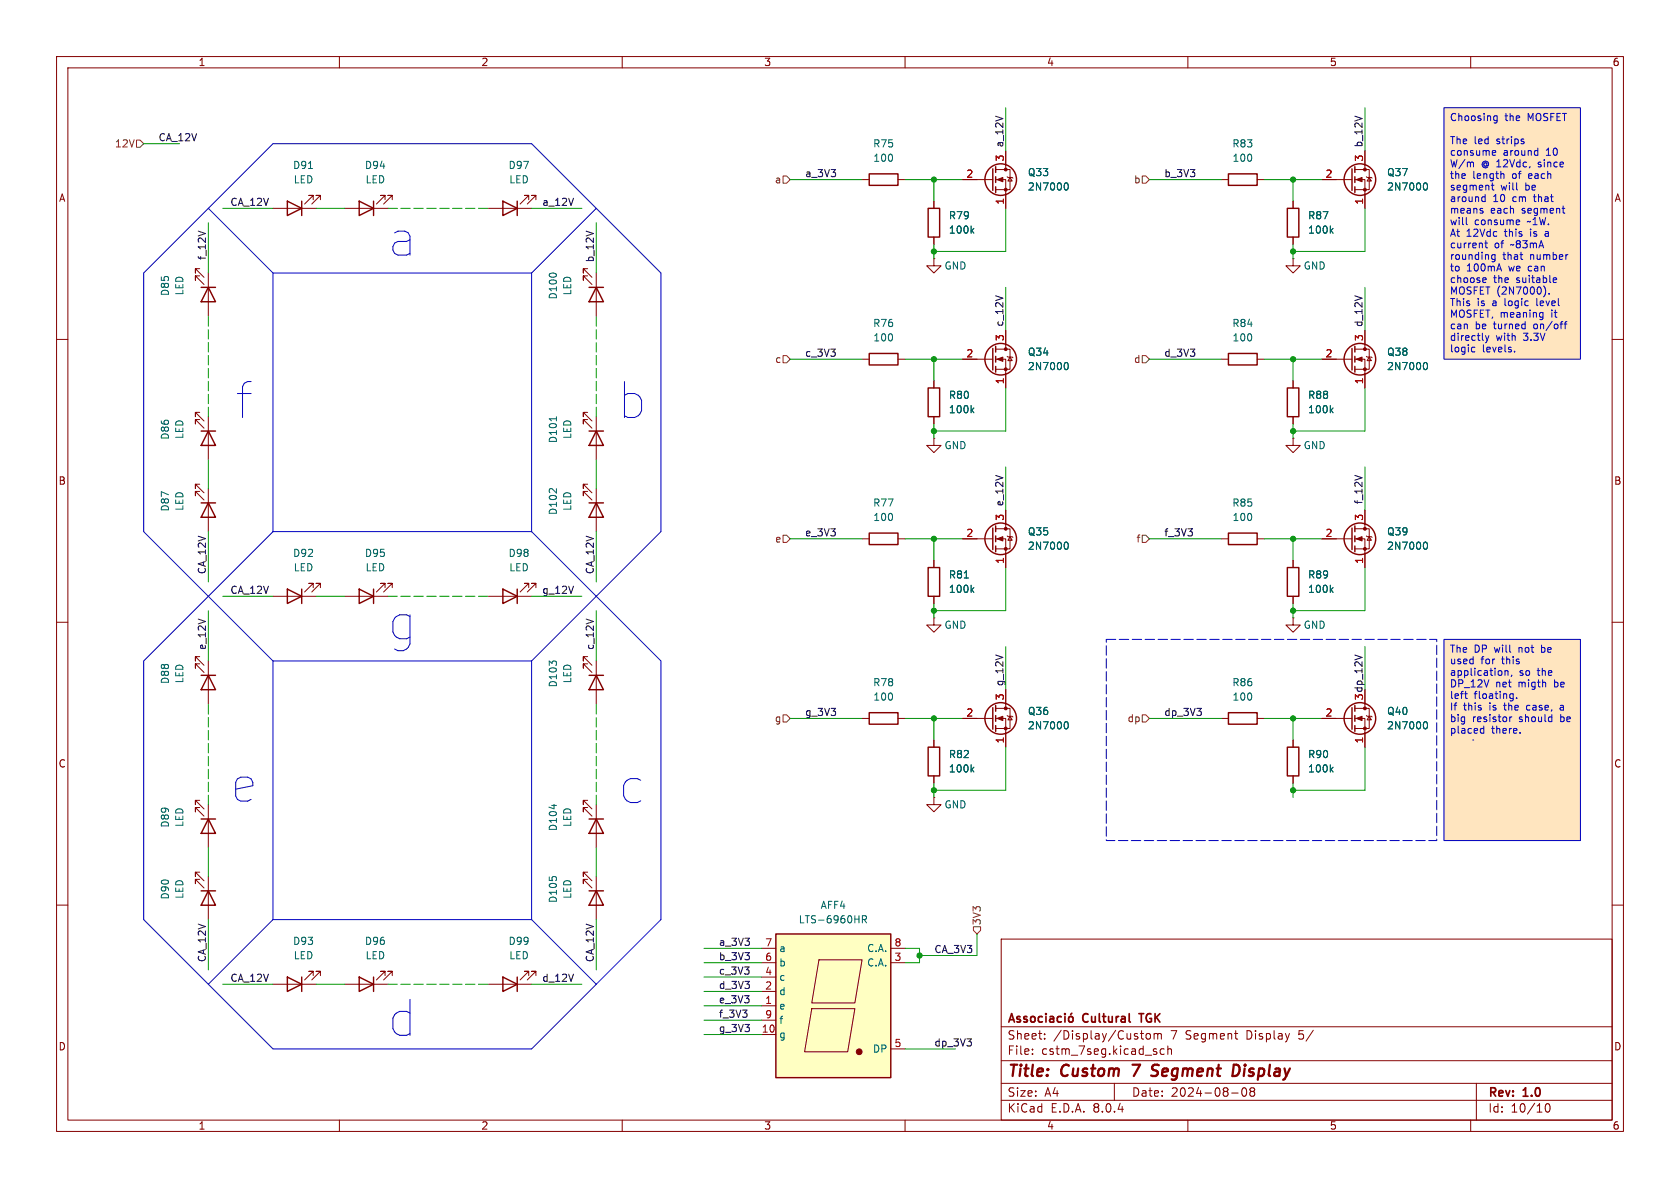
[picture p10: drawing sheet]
<svg xmlns="http://www.w3.org/2000/svg" width="297mm" height="210mm" viewBox="0 0 297 210" stroke-linecap="round" stroke-linejoin="round" font-family="sans-serif">
<g fill="none" stroke="#840000" stroke-width=".18">
<path d="M10 10h277v190h-277zM12 12h273v186h-273zM60 10v2M110 10v2M160 10v2M210 10v2M260 10v2M10 60h2M285 60h2M10 110h2M285 110h2M10 160h2"/>
<path d="M285 160h2M177 166h108v32h-108zM60 198v2M110 198v2M160 198v2M177 194.5h108M177 191.5h108M177 187.5h108M177 181.5h108M182.5 186.3v.1M182.5 185.5v.1M184.7 183.6v.1"/>
<path d="M184.7 182.8v.1M197 191.5v3M201.6 182.7h.6M202 183.7h.2M202.7 182.8l.2-.1 .4 .1 .1 .6-.2 .2-.3 .1-.2-.1zM204 182.8l.5-.1 .2 .2M204 182.7v1M204.7 182.9l.2-.2 .3 .1 .1 .9M204.7 182.9v.8M205.8 185.5l-.4-.1-.3 .3v.4l.1 .2h.6M206.5 185.5l.2-.1 .3 .1 .1 .9M206.5 184.9v1.5"/>
<path d="M210 198v2M217.7 193.2h1.2M218.2 182.7h.6M218.7 183.7h.1M219.7 192.4a.81 .81 0 0 0 .3 1.4l.2-.1 .2-.5-.2-.8M221 192.4v.3l.2 .2M221.2 192.9l-.2 .3v.3l.2 .3 .5-.1 .1-.2-.1-.4-.2-.2M221.2 192.9h.3M221.7 192.4l.1 .3-.3 .2M260 198v2M261 191.5v6.5M273.4 195.2l.1-.1a.81 .81 0 0 1 .6 .6 .81 .81 0 0 1-.3 .8l-.1 .1a.81 .81 0 0 1-.6-.6 .81 .81 0 0 1 .3-.8z"/>
</g>
<path d="M200.2 188.2h1.4M203.8 189.1l.8 .3M204.6 190l-.3 .2h-.5M204.6 188.2h-.5l-.3 .2M218.1 188.2h.5a1.08 1.08 0 0 1 .6 1.1 1.08 1.08 0 0 1-.9 .9h-.4" fill="none" stroke="#840000" stroke-width=".4"/>
<g fill="none" stroke="#840000" stroke-width=".3">
<path d="M180.3 179.8l-.3-.1-.2 .2v.2l.5 .2v.3h-.5M181.6 179.8l-.4-.1-.2 .2 .1 .2 .5 .2v.3h-.6M182.3 179.8l.4-.1 .3 .3v.4l-.3 .3-.4-.1-.1-.2v-.4zM184.3 179.8l-.5-.1-.2 .3v.4l.1 .2h.6M184.9 179.2v.1M184.9 179.7v1M185.6 179.8h.6l.1 .9M187.6 179.8l-.4-.1-.3 .3v.4l.2 .2h.5M188.3 179.2v.1M188.3 179.7v1M189 179.8l.2-.1 .4 .1 .1 .6-.1 .2-.4 .1-.2-.2zM189.5 179.1l-.2 .2"/>
<path d="M201.3 179.2h.9M178.3 180.7l.5-1.5 .5 1.5M178.5 180.3h.7M186.3 180l-.5 .1a.29 .29 0 0 0-.3 .3 .29 .29 0 0 0 .3 .3l.5-.1"/>
</g>
<g fill="#ffe5bf">
<path d="M255.3 113h24.1v35.6h-24.1z"/>
<path d="M255.3 19.1h24.1v44.4h-24.1z"/>
</g>
<g fill="none" stroke="#840000" stroke-width=".25">
<path d="M50.8 35.6l2.5 1.2-2.5 1.3zM53.3 35.6v2.5M63.5 35.6l2.5 1.2-2.5 1.3zM66 35.6v2.5M88.9 35.6l2.5 1.2-2.5 1.3zM91.4 35.6v2.5M153.7 30.7h5v2.1h-5zM175.5 29.8v3.9M176 29.5v1M176 31.2v1.1M176 33v1M217.2 30.7h5v2.1h-5z"/>
<path d="M227.6 36.8h2v5.1h-2zM239 29.8v3.9M239.5 29.5v1M239.5 31.2v1.1M239.5 33v1M35.6 50.8h2.5M36.8 50.8l1.3 2.5h-2.5zM104.1 50.8h2.6M105.4 50.8l1.3 2.5h-2.6zM35.6 76.2h2.5M36.8 76.2l1.3 2.5h-2.5zM104.1 76.2h2.6"/>
<path d="M105.4 76.2l1.3 2.5h-2.6zM153.7 62.5h5v2h-5zM164.1 68.6h2v5.1h-2zM175.5 61.6v3.8M176 61.2v1M176 63v1M176 64.8v1M217.2 62.5h5v2h-5zM227.6 68.6h2v5.1h-2zM239 61.6v3.8M239.5 61.2v1M239.5 63v1"/>
<path d="M239.5 64.8v1M35.6 88.9h2.5M36.8 88.9l1.3 2.5h-2.5zM104.1 88.9h2.6M105.4 88.9l1.3 2.5h-2.6zM153.7 94.2h5v2.1h-5zM175.5 93.3v3.9M176 93v1M176 94.7v1.1M176 96.5v1M217.2 94.2h5v2.1h-5zM239 93.3v3.9"/>
<path d="M239.5 93v1M239.5 94.7v1.1M239.5 96.5v1M35.6 119.4h2.5M36.8 119.4l1.3 2.5h-2.5zM50.8 104.1l2.5 1.3-2.5 1.3zM53.3 104.1v2.6M63.5 104.1l2.5 1.3-2.5 1.3zM66 104.1v2.6M88.9 104.1l2.5 1.3-2.5 1.3zM91.4 104.1v2.6M104.1 119.4h2.6"/>
<path d="M105.4 119.4l1.3 2.5h-2.6zM164.1 100.3h2v5.1h-2zM227.6 100.3h2v5.1h-2zM153.7 126h5v2h-5zM164.1 132.1h2v5.1h-2zM217.2 126h5v2h-5zM227.6 132.1h2v5.1h-2zM239 125.1v3.8M239.5 124.7v1M239.5 126.5v1M239.5 128.3v1M35.6 157.5h2.5"/>
<path d="M35.6 144.8h2.5M36.8 157.5l1.3 2.5h-2.5zM36.8 144.8l1.3 2.5h-2.5zM104.1 157.5h2.6M104.1 144.8h2.6M105.4 144.8l1.3 2.5h-2.6zM105.4 157.5l1.3 2.5h-2.6zM50.8 172.7l2.5 1.3-2.5 1.3zM53.3 172.7v2.6M63.5 172.7l2.5 1.3-2.5 1.3zM66 172.7v2.6M88.9 172.7l2.5 1.3-2.5 1.3z"/>
<path d="M91.4 172.7v2.6"/>
<circle cx="176.9" cy="31.7" r="2.79"/>
<circle cx="240.4" cy="31.7" r="2.79"/>
<circle cx="176.9" cy="63.5" r="2.79"/>
<circle cx="240.4" cy="63.5" r="2.79"/>
<circle cx="176.9" cy="95.2" r="2.79"/>
<circle cx="240.4" cy="95.2" r="2.79"/>
<circle cx="240.4" cy="127" r="2.79"/>
</g>
<g fill="none" stroke="#840000" stroke-width=".18">
<path d="M48.3 36.8h7.6M55.4 35.3v-.8h-.8h.8l-1.6 1.6M56.6 35.3v-.8h-.7h.7l-1.5 1.6M61 36.8h7.6M68.1 35.3v-.8h-.8h.8l-1.6 1.6M69.3 35.3v-.8h-.7h.7l-1.5 1.6M86.4 36.8h7.6M93.5 35.3v-.8h-.8h.8l-1.6 1.6M94.7 35.3v-.8h-.7h.7l-1.5 1.6M152.4 31.8h1.3M158.7 31.8h1.3M170.2 31.8h5.3"/>
<path d="M176 31.8h1.8v5M176 30h2.6v3.5h-2.6M177.8 26.7v3.3M178.1 31.2l.1 .2h.7l.2 .1M178.6 31.4l.3 .6h-.7zM215.9 31.8h1.3M222.2 31.8h1.3M228.6 35.6v1.2M233.7 31.8h5.3M239.5 31.8h1.8v5M239.5 30h2.6v3.5h-2.6M241.3 26.7v3.3"/>
<path d="M241.6 31.2l.1 .2h.7l.2 .1M242.1 31.4l.3 .6h-.7zM35.3 47.5h-.8v.8v-.8l1.6 1.5M35.3 48.8h-.8v.7v-.7l1.6 1.5M36.8 48.3v7.6M103.9 47.5h-.8v.8v-.8l1.5 1.5M103.9 48.8h-.8v.7v-.7l1.5 1.5M105.4 48.3v7.6M177.8 58.4v3.3M228.6 45.7v1.3h1.3l-1.3 1.3-1.3-1.3h1.3M228.6 45.7h.1M228.6 41.9v1.3"/>
<path d="M241.3 58.4v3.3M35.3 72.9h-.8v.8v-.8l1.6 1.5M35.3 74.2h-.8v.7v-.7l1.6 1.5M36.8 73.7v7.6M103.9 72.9h-.8v.8v-.8l1.5 1.5M103.9 74.2h-.8v.7v-.7l1.5 1.5M105.4 73.7v7.6M152.4 63.5h1.3M158.7 63.5h1.3M165.1 77.5v1.2h1.3l-1.3 1.3-1.3-1.3h1.3M165.1 77.5h.1M165.1 67.3v1.3"/>
<path d="M165.1 73.7v1.2M170.2 63.5h5.3M176 63.5h1.8v5.1M176 61.7h2.6v3.6h-2.6M178.1 63l.1 .1h.7l.2 .1M178.6 63.1l.3 .7h-.7zM215.9 63.5h1.3M222.2 63.5h1.3M228.6 77.5v1.2h1.3l-1.3 1.3-1.3-1.3h1.3M228.6 77.5h.1M228.6 67.3v1.3M228.6 73.7v1.2"/>
<path d="M233.7 63.5h5.3M239.5 63.5h1.8v5.1M239.5 61.7h2.6v3.6h-2.6M241.6 63l.1 .1h.7l.2 .1M242.1 63.1l.3 .7h-.7zM35.3 85.6h-.8v.8v-.8l1.6 1.5M35.3 86.9h-.8v.7v-.7l1.6 1.5M36.8 86.4v7.6M103.9 85.6h-.8v.8v-.8l1.5 1.5M103.9 86.9h-.8v.7v-.7l1.5 1.5M105.4 86.4v7.6M152.4 95.3h1.3"/>
<path d="M158.7 95.3h1.3M165.1 99.1v1.2M170.2 95.3h5.3M176 95.3h1.8v5M176 93.5h2.6v3.5h-2.6M177.8 90.2v3.3M178.1 94.7l.1 .2h.7l.2 .1M178.6 94.9l.3 .6h-.7zM215.9 95.3h1.3M222.2 95.3h1.3M228.6 99.1v1.2M233.7 95.3h5.3"/>
<path d="M239.5 95.3h1.8v5M239.5 93.5h2.6v3.5h-2.6M241.3 90.2v3.3M241.6 94.7l.1 .2h.7l.2 .1M242.1 94.9l.3 .6h-.7zM35.3 116.1h-.8v.7v-.7l1.6 1.5M35.3 117.3h-.8v.8v-.8l1.6 1.6M36.8 116.8v7.7M48.3 105.4h7.6M55.4 103.9v-.8h-.8h.8l-1.6 1.5M56.6 103.9v-.8h-.7h.7l-1.5 1.5M61 105.4h7.6"/>
<path d="M68.1 103.9v-.8h-.8h.8l-1.6 1.5M69.3 103.9v-.8h-.7h.7l-1.5 1.5M86.4 105.4h7.6M93.5 103.9v-.8h-.8h.8l-1.6 1.5M94.7 103.9v-.8h-.7h.7l-1.5 1.5M103.9 116.1h-.8v.7v-.7l1.5 1.5M103.9 117.3h-.8v.8v-.8l1.5 1.6M105.4 116.8v7.7M165.1 109.2v1.3h1.3l-1.3 1.3-1.3-1.3h1.3M165.1 109.2h.1M165.1 105.4v1.3M228.6 109.2v1.3h1.3l-1.3 1.3-1.3-1.3h1.3"/>
<path d="M228.6 109.2h.1M228.6 105.4v1.3M152.4 127h1.3M158.7 127h1.3M165.1 130.8v1.3M165.1 137.2v1.2M215.9 127h1.3M222.2 127h1.3M228.6 130.8v1.3M228.6 137.2v1.2M233.7 127h5.3M239.5 127h1.8v5.1"/>
<path d="M239.5 125.2h2.6v3.6h-2.6M241.3 121.9v3.3M241.6 126.5l.1 .1h.7l.2 .1M242.1 126.6l.3 .7h-.7zM35.3 154.2h-.8v.7v-.7l1.6 1.5M35.3 155.4h-.8v.8v-.8l1.6 1.6M35.3 141.5h-.8v.7v-.7l1.6 1.5M35.3 142.7h-.8v.8v-.8l1.6 1.6M36.8 142.2v7.7M36.8 154.9v7.7M103.9 141.5h-.8v.7v-.7l1.5 1.5M103.9 142.7h-.8v.8v-.8l1.5 1.6"/>
<path d="M103.9 154.2h-.8v.7v-.7l1.5 1.5M103.9 155.4h-.8v.8v-.8l1.5 1.6M105.4 142.2v7.7M105.4 154.9v7.7M165.1 141v1.2h1.3l-1.3 1.3-1.3-1.3h1.3M165.1 141h.1M48.3 174h7.6M55.4 172.5v-.8h-.8h.8l-1.6 1.5M56.6 172.5v-.8h-.7h.7l-1.5 1.5M61 174h7.6M68.1 172.5v-.8h-.8h.8l-1.6 1.5M69.3 172.5v-.8h-.7h.7l-1.5 1.5"/>
<path d="M86.4 174h7.6M93.5 172.5v-.8h-.8h.8l-1.6 1.5M94.7 172.5v-.8h-.7h.7l-1.5 1.5"/>
</g>
<g fill="none" stroke="#006464" stroke-width=".18">
<path d="M54.5 29.8h.8M188.3 32.4l.1-.1a.68 .68 0 0 1 .5 .7 .68 .68 0 0 1-.5 .6l-.1-.1M251.8 32.4l.1-.1a.68 .68 0 0 1 .5 .7 .68 .68 0 0 1-.5 .6l-.1-.1M235.3 40.7l.4 .5M235.7 40.4l-.5 .5M98.4 73.7v.7M171.8 72.5l.4 .5M172.2 72.1l-.5 .5M188.3 64.1h.1a.68 .68 0 0 1 .5 .6 .68 .68 0 0 1-.5 .6h-.1M235.3 72.5l.4 .5M235.7 72.1l-.5 .5M251.8 64.1h.1a.68 .68 0 0 1 .5 .6 .68 .68 0 0 1-.5 .6h-.1"/>
<path d="M188.3 95.9l.1-.1a.68 .68 0 0 1 .5 .7 .68 .68 0 0 1-.5 .6l-.1-.1M251.8 95.9l.1-.1a.68 .68 0 0 1 .5 .7 .68 .68 0 0 1-.5 .6l-.1-.1M170.5 102.2h.7M171.8 104.2l.4 .5M172.2 103.9l-.5 .5M235.3 104.2l.4 .5M235.7 103.9l-.5 .5M171.8 136l.4 .5M172.2 135.6l-.5 .5M235.3 136l.4 .5M235.7 135.6l-.5 .5M251.8 127.6h.1a.68 .68 0 0 1 .5 .6 .68 .68 0 0 1-.5 .6h-.1"/>
<path d="M97.9 142.2v.8"/>
</g>
<g fill="#840000" stroke="#840000" stroke-width=".18">
<path d="M239.8 127l1-.4v.8z"/>
<path d="M239.8 31.8l1-.4v.7z"/>
<path d="M239.8 95.3l1-.4v.7z"/>
<path d="M239.8 63.5l1-.4v.8z"/>
<path d="M176.3 95.3l1-.4v.7z"/>
<path d="M176.3 31.8l1-.4v.7z"/>
<path d="M176.3 63.5l1-.4v.8z"/>
<circle cx="241.3" cy="128.8" r=".25"/>
<circle cx="241.3" cy="125.2" r=".25"/>
<circle cx="241.3" cy="33.5" r=".25"/>
<circle cx="241.3" cy="30" r=".25"/>
<circle cx="241.3" cy="97" r=".25"/>
<circle cx="241.3" cy="93.5" r=".25"/>
<circle cx="241.3" cy="65.3" r=".25"/>
<circle cx="241.3" cy="61.7" r=".25"/>
<circle cx="177.8" cy="97" r=".25"/>
<circle cx="177.8" cy="93.5" r=".25"/>
<circle cx="177.8" cy="33.5" r=".25"/>
<circle cx="177.8" cy="30" r=".25"/>
<circle cx="177.8" cy="65.3" r=".25"/>
<circle cx="177.8" cy="61.7" r=".25"/>
</g>
<path d="M137.2 165.1h20.3v25.4h-20.3z" fill="#ffffc2"/>
<g fill="none" stroke="#840000" stroke-width=".25">
<path d="M164.1 36.8h2v5.1h-2zM175.5 125.1v3.8M176 124.7v1M176 126.5v1M176 128.3v1M137.2 165.1h20.3v25.4h-20.3z"/>
<circle cx="176.9" cy="127" r="2.79"/>
</g>
<g fill="none" stroke="#840000" stroke-width=".18">
<path d="M165.1 35.6v1.2M170.2 31.8h2.5M177.8 26.7v2.5M177.8 34.3v2.5M228.6 35.6v1.2M233.7 31.8h2.5M241.3 26.7v2.5M241.3 34.3v2.5M165.1 45.7v1.3h1.3l-1.3 1.3-1.3-1.3h1.3M165.1 45.7h.1M165.1 41.9v1.3M177.8 58.4v2.6"/>
<path d="M228.6 41.9v1.3M241.3 58.4v2.6M165.1 67.3v1.3M165.1 73.7v1.2M170.2 63.5h2.5M177.8 66v2.6M228.6 67.3v1.3M228.6 73.7v1.2M233.7 63.5h2.5M241.3 66v2.6M165.1 99.1v1.2M170.2 95.3h2.5"/>
<path d="M177.8 90.2v2.5M177.8 97.8v2.5M228.6 99.1v1.2M233.7 95.3h2.5M241.3 90.2v2.5M241.3 97.8v2.5M165.1 105.4v1.3M228.6 105.4v1.3M165.1 130.8v1.3M165.1 137.2v1.2M170.2 127h5.3M176 127h1.8v5.1"/>
<path d="M176 125.2h2.6v3.6h-2.6M177.8 121.9v3.3M178.1 126.5l.1 .1h.7l.2 .1M178.6 126.6l.3 .7h-.7zM228.6 130.8v1.3M228.6 137.2v1.2M233.7 127h2.5M241.3 121.9v2.6M241.3 129.5v2.6M134.6 177.8h2.6M134.6 175.3h2.6M134.6 170.2h2.6"/>
<path d="M134.6 172.7h2.6M134.6 167.6h2.6M143.5 178.3h7.6l-1.2 7.6h-7.7zM144.8 169.7h7.6l-1.3 7.6h-7.6zM157.5 170.2h2.5M157.5 167.6h2.5M134.6 182.9h2.6M134.6 180.3h2.6M157.5 185.4h2.5"/>
</g>
<g fill="#840000" stroke="#840000" stroke-width=".18">
<path d="M176.3 127l1-.4v.8z"/>
<circle cx="151.9" cy="185.9" r=".51"/>
<circle cx="177.8" cy="128.8" r=".25"/>
<circle cx="177.8" cy="125.2" r=".25"/>
</g>
<g fill="none" stroke="#006464" stroke-width=".18">
<path d="M188.3 32.4l.1-.1a.68 .68 0 0 1 .5 .7 .68 .68 0 0 1-.5 .6l-.1-.1M251.8 32.4l.1-.1a.68 .68 0 0 1 .5 .7 .68 .68 0 0 1-.5 .6l-.1-.1M171.8 40.7l.4 .5M172.2 40.4l-.5 .5M235.3 40.7l.4 .5M235.7 40.4l-.5 .5M171.8 72.5l.4 .5M172.2 72.1l-.5 .5M188.3 64.1h.1a.68 .68 0 0 1 .5 .6 .68 .68 0 0 1-.5 .6h-.1M235.3 72.5l.4 .5M235.7 72.1l-.5 .5M251.8 64.1h.1a.68 .68 0 0 1 .5 .6 .68 .68 0 0 1-.5 .6h-.1"/>
<path d="M188.3 95.9l.1-.1a.68 .68 0 0 1 .5 .7 .68 .68 0 0 1-.5 .6l-.1-.1M251.8 95.9l.1-.1a.68 .68 0 0 1 .5 .7 .68 .68 0 0 1-.5 .6l-.1-.1M170.5 102.2h.7M171.8 104.2l.4 .5M172.2 103.9l-.5 .5M235.3 104.2l.4 .5M235.7 103.9l-.5 .5M171.8 136l.4 .5M172.2 135.6l-.5 .5M188.3 127.6h.1a.68 .68 0 0 1 .5 .6 .68 .68 0 0 1-.5 .6h-.1M235.3 136l.4 .5M235.7 135.6l-.5 .5"/>
<path d="M251.8 127.6h.1a.68 .68 0 0 1 .5 .6 .68 .68 0 0 1-.5 .6h-.1M152.5 162.5h.6l.1-.2-.1-.3-.6-.1v1.2M152.8 162.5l.4 .6"/>
</g>
<path d="M24.1 24.8h.7l.6 .6-.6 .6h-.7zM138.4 31.1h.7l.6 .7-.6 .6h-.7zM201.9 31.1h.7l.6 .7-.6 .6h-.7zM138.4 62.9h.7l.6 .6-.6 .6h-.7zM201.9 62.9h.7l.6 .6-.6 .6h-.7zM138.4 94.6h.7l.6 .7-.6 .6h-.7zM201.9 94.6h.7l.6 .7-.6 .6h-.7zM138.4 126.4h.7l.6 .6-.6 .6h-.7zM201.9 126.4h.7l.6 .6-.6 .6h-.7zM172.1 163.8h1.3v.7l-.7 .6-.6-.6z" fill="none" stroke="#725600" stroke-width=".18"/>
<path d="M239.5 115.8l1.3 .4" fill="none" stroke="#0f0f0f" stroke-width=".18"/>
<g fill="none" stroke="#0000c2" stroke-width=".18">
<path d="M255.3 19.1h24.1v44.4h-24.1zM36.8 36.8l11.5-11.4h45.7l22.8 22.9v45.7l-22.8 22.8M36.8 36.8l-11.4 11.5v45.7l11.4 11.4M36.8 36.8l11.5 11.5M105.4 36.8l-11.4 11.5M259.2 38.5v1l.2 .2M260.3 28.7l.2 .1v.7M262 37.3l.2 .1-.2 .3M262 36.8l.1 .1M262.6 34.4v1.2M262.6 35.6h-.4M263.8 32.3v1.1l.3 .2"/>
<path d="M263.9 27.4h.5M264.2 21.3h.5M264.2 20.5h.5M264.2 26.6l-.3 .1M264.4 26.8v.1l-.6 .1M264.7 20.5v1l-.3 .2h-.3M265.8 30.8l.1 .7M268.2 33.5l.1 .1M268.2 38.9h.4M268.6 39.7h-.4M268.7 39.1v.1l-.6 .1M271.7 26.6l.2 .1"/>
<path d="M271.9 26.2v1.3M271.9 27.4l-.2 .1M276.2 36.8h.4M276.4 37.6l.2 .1M48.3 48.3v45.7M48.3 48.3h45.7M94 48.3v45.7M262.3 49.1l.4 .1v.2l-.6 .1M262.5 43h.5M262.6 59.3l.3 .9M262.7 42.5v1.1l.3 .2M262.7 49.9h-.4"/>
<path d="M263.2 59.3l-.3 .9M264.3 45v1l-.2 .3-.3-.1M264.3 45.1l-.4-.1-.2 .3 .1 .5h.5M272.4 55.2l.4 .1M272.8 55.2v1.1l-.1 .1-.4 .1M272.8 56l-.4 .1M273.1 50.9a1.48 1.48 0 0 1-.2 1.6M273.9 51.9v.1M274.8 49.1l.3 .1 .1 .2-.6 .1M275.1 49.9h-.3M276.5 57.3h.5M277 56.9l-.3 .1v1.1"/>
<path d="M260.7 62.2h-.3M262.9 60.2l-.3 .4M267.8 62.1v.1M48.3 94l-11.5 11.4M48.3 94h45.7M94 94l22.8 22.8v45.8l-22.8 22.8h-45.7l-22.9-22.8v-45.8l11.4-11.4M36.8 105.4l11.5 11.4M48.3 116.8v45.8M48.3 116.8h45.7M94 116.8v45.8M255.3 113h24.1v35.6h-24.1zM266.1 118.5v.9"/>
<path d="M266.1 118.7l.1-.2 .3 .1 .1 .8M267.3 119.3l-.2 .3M259.2 123.4l.2 .1M261.9 128.8h.4M262.3 128.3v1.3M262.3 129.6h-.4M266.9 126.7v.9M267.1 122.6l.4 .1M267.3 126.7l-.4 .3M267.5 123.4l-.4 .1M267.5 122.6v1.1l-.1 .1-.3 .1M268.1 123.4v.1"/>
<path d="M268.7 129.5v.1M276 124.7h-.1M276 125l-.2 .2 .2 .3M48.3 162.6l-11.5 11.4M48.3 162.6h45.7M94 162.6l11.4 11.4"/>
</g>
<path d="M195.6 113h58.4v35.6h-58.4z" fill="none" stroke="#0000c2" stroke-width=".18" stroke-dasharray="1.7 .6"/>
<g fill="none" stroke="#009600" stroke-width=".18">
<path d="M177.8 19.1v7.6M241.3 19.1v7.6M25.4 25.4h6.3M36.8 39.4v8.9M39.4 36.8h8.9M55.9 36.8h5.1M94 36.8h8.9M105.4 39.4v8.9M139.7 31.8h12.7M160 31.8h10.2M165.1 31.8v3.8M177.8 36.8v7.7h-12.7"/>
<path d="M203.2 31.8h12.7M223.5 31.8h10.2M228.6 31.8v3.8M241.3 36.8v7.7h-12.7M165.1 43.2v2.5M177.8 50.8v7.6M228.6 43.2v2.5M241.3 50.8v7.6M139.7 63.5h12.7M160 63.5h10.2M165.1 63.5v3.8M165.1 74.9v2.6"/>
<path d="M177.8 68.6v7.6h-12.7M203.2 63.5h12.7M223.5 63.5h10.2M228.6 63.5v3.8M228.6 74.9v2.6M241.3 68.6v7.6h-12.7M36.8 81.3v5.1M36.8 94v8.9M105.4 81.3v5.1M105.4 94v8.9M139.7 95.3h12.7M160 95.3h10.2"/>
<path d="M165.1 95.3v3.8M177.8 82.6v7.6M203.2 95.3h12.7M223.5 95.3h10.2M228.6 95.3v3.8M241.3 82.6v7.6M36.8 108v8.8M39.4 105.4h8.9M55.9 105.4h5.1M94 105.4h8.9M105.4 108v8.8M165.1 106.7v2.5"/>
<path d="M177.8 100.3v7.7h-12.7M177.8 114.3v7.6M228.6 106.7v2.5M241.3 100.3v7.7h-12.7M241.3 114.3v7.6M139.7 127h12.7M160 127h10.2M165.1 127v3.8M165.1 138.4v2.6M177.8 132.1v7.6h-12.7M203.2 127h12.7M223.5 127h10.2"/>
<path d="M228.6 127v3.8M228.6 138.4v2.6M241.3 132.1v7.6h-12.7M36.8 149.9v5M105.4 149.9v5M36.8 162.6v8.9M39.4 174h8.9M55.9 174h5.1M94 174h8.9M105.4 162.6v8.9M124.5 167.6h10.1M124.5 170.2h10.1"/>
<path d="M124.5 172.7h10.1M124.5 177.8h10.1M124.5 175.3h10.1M160 167.6h2.6v2.6h-2.6M172.7 165.1v3.8h-10.1M124.5 182.9h10.1M124.5 180.3h10.1M160 185.4h8.9"/>
</g>
<path d="M68.6 36.8h17.8M36.8 73.7v-17.8M105.4 73.7v-17.8M68.6 105.4h17.8M36.8 142.2v-17.7M105.4 142.2v-17.7M68.6 174h17.8" fill="none" stroke="#009600" stroke-width=".18" stroke-dasharray="1.7 .6"/>
<g fill="#009600" stroke="#009600" stroke-width=".18">
<circle cx="228.6" cy="63.5" r=".46"/>
<circle cx="165.1" cy="63.5" r=".46"/>
<circle cx="165.1" cy="31.8" r=".46"/>
<circle cx="228.6" cy="31.8" r=".46"/>
<circle cx="165.1" cy="44.5" r=".46"/>
<circle cx="228.6" cy="44.5" r=".46"/>
<circle cx="228.6" cy="108" r=".46"/>
<circle cx="228.6" cy="95.3" r=".46"/>
<circle cx="228.6" cy="127" r=".46"/>
<circle cx="228.6" cy="139.7" r=".46"/>
<circle cx="228.6" cy="76.2" r=".46"/>
<circle cx="165.1" cy="76.2" r=".46"/>
<circle cx="165.1" cy="95.3" r=".46"/>
<circle cx="165.1" cy="108" r=".46"/>
<circle cx="165.1" cy="139.7" r=".46"/>
<circle cx="165.1" cy="127" r=".46"/>
<circle cx="162.6" cy="168.9" r=".46"/>
</g>
<g font-size="8.8" fill="#0000c2">
<text x="68.7" y="45.6">a</text>
<text x="41.8" y="74.3">f</text>
<text x="109.3" y="74.3">b</text>
<text x="68.7" y="113.4">g</text>
<text x="40.9" y="142.1">e</text>
<text x="109.4" y="142.3">c</text>
<text x="68.7" y="183.5">d</text>
</g>
<g font-size="2.8" fill="#840000">
<text x="178" y="190.9">Title:</text>
<text x="187.7" y="190.9">Custom</text>
<text x="201" y="190.9">7</text>
<text x="205.3" y="190.9">Segment</text>
<text x="220.3" y="190.9">Display</text>
</g>
<g font-size="2.1" fill="#840000">
<text x="178" y="184">Sheet:</text>
<text x="186.2" y="184">/Display/Custom</text>
<text x="191.5" y="181.2">Cultural</text>
<text x="202.2" y="181.2">TGK</text>
<text x="207" y="184">7</text>
<text x="209.8" y="184">Segment</text>
<text x="220.6" y="184">Display</text>
<text x="230" y="184">5/</text>
<text x="178" y="186.7">File:</text>
<text x="184.1" y="186.7">cstm_7seg.kicad_sch</text>
<text x="178" y="196.9">KiCad</text>
<text x="178" y="194.1">Size:</text>
<text x="184.7" y="194.1">A4</text>
<text x="185.7" y="196.9">E.D.A.</text>
<text x="193.3" y="196.9">8.0.4</text>
<text x="200" y="194.1">Date:</text>
<text x="207" y="194.1">2024-08-08</text>
<text x="263" y="194.3">Rev:</text>
<text x="263" y="196.9">Id:</text>
<text x="267.1" y="196.9">10/10</text>
<text x="269.4" y="194.3">1.0</text>
</g>
<g font-size="1.8" fill="#840000">
<text x="35" y="11.9">1</text>
<text x="85" y="11.9">2</text>
<text x="135" y="11.9">3</text>
<text x="185" y="11.9">4</text>
<text x="235" y="11.9">5</text>
<text x="285" y="11.9">6</text>
<text x="10.3" y="35.9">A</text>
<text x="285.3" y="35.9">A</text>
<text x="10.3" y="85.9">B</text>
<text x="285.3" y="85.9">B</text>
<text x="10.3" y="135.9">C</text>
<text x="285.3" y="135.9">C</text>
<text x="10.3" y="185.9">D</text>
<text x="285.3" y="185.9">D</text>
<text x="35" y="199.9">1</text>
<text x="85" y="199.9">2</text>
<text x="135" y="199.9">3</text>
<text x="185" y="199.9">4</text>
<text x="235" y="199.9">5</text>
<text x="285" y="199.9">6</text>
</g>
<g font-size="1.8" fill="#0000c2">
<text x="256.2" y="21.7">Choosing</text>
<text x="266" y="21.7">the</text>
<text x="270.2" y="21.7">MOSFET</text>
<text x="256.2" y="25.8">The</text>
<text x="256.2" y="27.9">consume</text>
<text x="256.2" y="29.9">W/m</text>
<text x="260.6" y="25.8">led</text>
<text x="261.9" y="29.9">@ 12Vdc,</text>
<text x="264.7" y="25.8">strips</text>
<text x="265.7" y="27.9">around</text>
<text x="272.2" y="29.9">since</text>
<text x="273.4" y="27.9">10</text>
<text x="256.2" y="32">the</text>
<text x="256.2" y="34">segment</text>
<text x="260.4" y="32">length</text>
<text x="265.3" y="34">will</text>
<text x="267.5" y="32">of</text>
<text x="269.8" y="34">be</text>
<text x="270.5" y="32">each</text>
<text x="256.2" y="36">around</text>
<text x="256.2" y="38.1">means</text>
<text x="256.2" y="40.1">will</text>
<text x="260.7" y="40.1">consume</text>
<text x="263.5" y="38.1">each</text>
<text x="263.9" y="36">10</text>
<text x="267.5" y="36">cm</text>
<text x="269.1" y="38.1">segment</text>
<text x="270.2" y="40.1">~1W.</text>
<text x="271.5" y="36">that</text>
<text x="256.2" y="42.2">At</text>
<text x="256.2" y="44.2">current</text>
<text x="256.2" y="46.3">rounding</text>
<text x="259.2" y="42.2">12Vdc</text>
<text x="264.2" y="44.2">of</text>
<text x="265.7" y="46.3">that</text>
<text x="266.1" y="42.2">this</text>
<text x="267.2" y="44.2">~83mA</text>
<text x="270.6" y="46.3">number</text>
<text x="270.8" y="42.2">is</text>
<text x="273.6" y="42.2">a</text>
<text x="256.2" y="48.3">to</text>
<text x="256.2" y="50.4">choose</text>
<text x="256.2" y="52.4">MOSFET (2N7000).</text>
<text x="259.3" y="48.3">100mA</text>
<text x="264" y="50.4">the</text>
<text x="266.8" y="48.3">we</text>
<text x="268.2" y="50.4">suitable</text>
<text x="270.4" y="48.3">can</text>
<text x="256.2" y="54.4">This</text>
<text x="256.2" y="56.5">MOSFET, meaning</text>
<text x="256.2" y="58.5">can</text>
<text x="260.8" y="58.5">be</text>
<text x="261.1" y="54.4">is</text>
<text x="263.9" y="54.4">a</text>
<text x="264.2" y="58.5">turned</text>
<text x="266.3" y="54.4">logic</text>
<text x="271.4" y="58.5">on/off</text>
<text x="272.1" y="54.4">level</text>
<text x="274.3" y="56.5">it</text>
<text x="256.2" y="60.6">directly</text>
<text x="256.2" y="62.6">logic</text>
<text x="262" y="62.6">levels.</text>
<text x="264.5" y="60.6">with</text>
<text x="269.5" y="60.6">3.3V</text>
<text x="256.2" y="115.7">The</text>
<text x="256.2" y="117.8">used</text>
<text x="256.2" y="119.8">application,</text>
<text x="260.6" y="115.7">DP</text>
<text x="261.8" y="117.8">for</text>
<text x="264.3" y="115.7">will</text>
<text x="265.6" y="117.8">this</text>
<text x="268.6" y="119.8">so</text>
<text x="268.7" y="115.7">not</text>
<text x="271.9" y="119.8">the</text>
<text x="272.9" y="115.7">be</text>
<text x="256.2" y="121.8">DP_12V</text>
<text x="256.2" y="123.9">left</text>
<text x="256.2" y="125.9">If</text>
<text x="258.7" y="125.9">this</text>
<text x="260.6" y="123.9">floating.</text>
<text x="263.4" y="125.9">is</text>
<text x="264.4" y="121.8">net</text>
<text x="266.2" y="125.9">the</text>
<text x="268.5" y="121.8">migth</text>
<text x="270.3" y="125.9">case,</text>
<text x="275" y="121.8">be</text>
<text x="276.5" y="125.9">a</text>
<text x="256.2" y="128">big</text>
<text x="256.2" y="130">placed</text>
<text x="260.3" y="128">resistor</text>
<text x="263.7" y="130">there.</text>
<text x="268.7" y="128">should</text>
<text x="276.1" y="128">be</text>
</g>
<g font-size="1.8" fill="#725600">
<text x="20.2" y="26.3">12V</text>
<text x="136.9" y="32.6">a</text>
<text x="200.4" y="32.6">b</text>
<text x="136.9" y="64.4">c</text>
<text x="200.4" y="64.4">d</text>
<text x="136.9" y="96.1">e</text>
<text x="200.8" y="96.1">f</text>
<text x="136.9" y="127.9">g</text>
<text x="199.2" y="127.9">dp</text>
<text x="173.6" y="163.6" transform="rotate(-90 173.6 163.6)">3V3</text>
</g>
<g font-size="1.8" fill="#0f0f0f">
<text x="27.9" y="25.1">CA_12V</text>
<text x="177.5" y="26.1" transform="rotate(-90 177.5 26.1)">a_12V</text>
<text x="241" y="26.1" transform="rotate(-90 241 26.1)">b_12V</text>
<text x="142.2" y="31.4">a_3V3</text>
<text x="205.7" y="31.4">b_3V3</text>
<text x="40.6" y="36.5">CA_12V</text>
<text x="95.8" y="36.5">a_12V</text>
<text x="36.5" y="46" transform="rotate(-90 36.5 46)">f_12V</text>
<text x="105.1" y="46.5" transform="rotate(-90 105.1 46.5)">b_12V</text>
<text x="177.5" y="57.8" transform="rotate(-90 177.5 57.8)">c_12V</text>
<text x="241" y="57.9" transform="rotate(-90 241 57.9)">d_12V</text>
<text x="142.2" y="63.2">c_3V3</text>
<text x="205.7" y="63.2">d_3V3</text>
<text x="177.5" y="89.6" transform="rotate(-90 177.5 89.6)">e_12V</text>
<text x="241" y="89.2" transform="rotate(-90 241 89.2)">f_12V</text>
<text x="142.2" y="94.9">e_3V3</text>
<text x="205.7" y="94.9">f_3V3</text>
<text x="36.5" y="101.6" transform="rotate(-90 36.5 101.6)">CA_12V</text>
<text x="105.1" y="101.6" transform="rotate(-90 105.1 101.6)">CA_12V</text>
<text x="40.6" y="105.1">CA_12V</text>
<text x="95.8" y="105.1">g_12V</text>
<text x="36.5" y="115" transform="rotate(-90 36.5 115)">e_12V</text>
<text x="105.1" y="115" transform="rotate(-90 105.1 115)">c_12V</text>
<text x="177.5" y="121.4" transform="rotate(-90 177.5 121.4)">g_12V</text>
<text x="241" y="123.9" transform="rotate(-90 241 123.9)">3 dp_12V</text>
<text x="142.2" y="126.7">g_3V3</text>
<text x="205.7" y="126.7">dp_3V3</text>
<text x="127" y="167.3">a_3V3</text>
<text x="36.5" y="170.2" transform="rotate(-90 36.5 170.2)">CA_12V</text>
<text x="40.6" y="173.6">CA_12V</text>
<text x="95.8" y="173.6">d_12V</text>
<text x="105.1" y="170.2" transform="rotate(-90 105.1 170.2)">CA_12V</text>
<text x="127" y="169.8">b_3V3</text>
<text x="127" y="172.4">c_3V3</text>
<text x="165.1" y="168.6">CA_3V3</text>
<text x="127" y="180">f_3V3</text>
<text x="127" y="174.9">d_3V3</text>
<text x="127" y="177.5">e_3V3</text>
<text x="127" y="182.5">g_3V3</text>
<text x="165.1" y="185.1">dp_3V3</text>
</g>
<g font-size="1.8" fill="#006464">
<text x="154.3" y="26.3">R75</text>
<text x="154.3" y="28.8">100</text>
<text x="217.8" y="26.3">R83</text>
<text x="217.8" y="28.8">100</text>
<text x="51.7" y="30.1">D91</text>
<text x="51.8" y="32.6">LED</text>
<text x="64.4" y="30.1">D94</text>
<text x="64.5" y="32.6">LED</text>
<text x="89.8" y="30.1">D97</text>
<text x="89.9" y="32.6">LED</text>
<text x="181.6" y="31.3">Q33</text>
<text x="181.6" y="33.9">2N7000</text>
<text x="245.1" y="31.3">Q37</text>
<text x="245.1" y="33.9">2N7000</text>
<text x="167.6" y="39">R79</text>
<text x="167.6" y="41.5">100k</text>
<text x="231.1" y="39">R87</text>
<text x="231.1" y="41.5">100k</text>
<text x="166.9" y="47.9">GND</text>
<text x="230.4" y="47.9">GND</text>
<text x="30.1" y="52.4" transform="rotate(-90 30.1 52.4)">D85</text>
<text x="32.6" y="52.3" transform="rotate(-90 32.6 52.3)">LED</text>
<text x="98.7" y="53" transform="rotate(-90 98.7 53)">D100</text>
<text x="101.2" y="52.3" transform="rotate(-90 101.2 52.3)">LED</text>
<text x="154.3" y="58">R76</text>
<text x="217.8" y="58">R84</text>
<text x="154.3" y="60.6">100</text>
<text x="181.6" y="63.1">Q34</text>
<text x="181.6" y="65.6">2N7000</text>
<text x="217.8" y="60.6">100</text>
<text x="245.1" y="63.1">Q38</text>
<text x="245.1" y="65.6">2N7000</text>
<text x="167.6" y="70.7">R80</text>
<text x="231.1" y="70.7">R88</text>
<text x="30.1" y="77.8" transform="rotate(-90 30.1 77.8)">D86</text>
<text x="32.6" y="77.7" transform="rotate(-90 32.6 77.7)">LED</text>
<text x="101.2" y="77.7" transform="rotate(-90 101.2 77.7)">LED</text>
<text x="167.6" y="73.3">100k</text>
<text x="231.1" y="73.3">100k</text>
<text x="98.7" y="78.4" transform="rotate(-90 98.7 78.4)">D101</text>
<text x="166.9" y="79.6">GND</text>
<text x="230.4" y="79.6">GND</text>
<text x="154.3" y="89.8">R77</text>
<text x="217.8" y="89.8">R85</text>
<text x="30.1" y="90.5" transform="rotate(-90 30.1 90.5)">D87</text>
<text x="32.6" y="90.4" transform="rotate(-90 32.6 90.4)">LED</text>
<text x="98.7" y="91.1" transform="rotate(-90 98.7 91.1)">D102</text>
<text x="101.2" y="90.4" transform="rotate(-90 101.2 90.4)">LED</text>
<text x="154.3" y="92.3">100</text>
<text x="181.6" y="94.8">Q35</text>
<text x="217.8" y="92.3">100</text>
<text x="245.1" y="94.8">Q39</text>
<text x="51.7" y="98.7">D92</text>
<text x="51.8" y="101.2">LED</text>
<text x="64.4" y="98.7">D95</text>
<text x="64.5" y="101.2">LED</text>
<text x="89.8" y="98.7">D98</text>
<text x="89.9" y="101.2">LED</text>
<text x="181.6" y="97.4">2N7000</text>
<text x="245.1" y="97.4">2N7000</text>
<text x="167.6" y="102.5">R81</text>
<text x="167.6" y="105">100k</text>
<text x="231.1" y="102.5">R89</text>
<text x="231.1" y="105">100k</text>
<text x="166.9" y="111.4">GND</text>
<text x="230.4" y="111.4">GND</text>
<text x="30.1" y="121" transform="rotate(-90 30.1 121)">D88</text>
<text x="32.6" y="120.9" transform="rotate(-90 32.6 120.9)">LED</text>
<text x="98.7" y="121.6" transform="rotate(-90 98.7 121.6)">D103</text>
<text x="101.2" y="120.9" transform="rotate(-90 101.2 120.9)">LED</text>
<text x="154.3" y="121.5">R78</text>
<text x="154.3" y="124.1">100</text>
<text x="217.8" y="121.5">R86</text>
<text x="217.8" y="124.1">100</text>
<text x="181.6" y="126.6">Q36</text>
<text x="181.6" y="129.1">2N7000</text>
<text x="245.1" y="126.6">Q40</text>
<text x="245.1" y="129.1">2N7000</text>
<text x="167.6" y="134.2">R82</text>
<text x="167.6" y="136.8">100k</text>
<text x="231.1" y="134.2">R90</text>
<text x="231.1" y="136.8">100k</text>
<text x="166.9" y="143.1">GND</text>
<text x="30.1" y="146.4" transform="rotate(-90 30.1 146.4)">D89</text>
<text x="32.6" y="146.3" transform="rotate(-90 32.6 146.3)">LED</text>
<text x="98.7" y="147" transform="rotate(-90 98.7 147)">D104</text>
<text x="101.2" y="146.3" transform="rotate(-90 101.2 146.3)">LED</text>
<text x="30.1" y="159.1" transform="rotate(-90 30.1 159.1)">D90</text>
<text x="32.6" y="159" transform="rotate(-90 32.6 159)">LED</text>
<text x="98.7" y="159.7" transform="rotate(-90 98.7 159.7)">D105</text>
<text x="101.2" y="159" transform="rotate(-90 101.2 159)">LED</text>
<text x="145" y="160.9">AFF4</text>
<text x="51.7" y="167.2">D93</text>
<text x="64.4" y="167.2">D96</text>
<text x="89.8" y="167.2">D99</text>
<text x="141.1" y="163.4">LTS-6960HR</text>
<text x="51.8" y="169.8">LED</text>
<text x="64.5" y="169.8">LED</text>
<text x="89.9" y="169.8">LED</text>
<text x="137.7" y="173.6">c</text>
<text x="137.7" y="171">b</text>
<text x="137.7" y="168.5">a</text>
<text x="153.2" y="171">C.A.</text>
<text x="153.2" y="168.5">C.A.</text>
<text x="137.7" y="178.7">e</text>
<text x="137.7" y="176.1">d</text>
<text x="137.7" y="183.7">g</text>
<text x="137.7" y="181.2">f</text>
<text x="154.2" y="186.3">DP</text>
</g>
<g font-size="1.8" fill="#a90000">
<text x="177.5" y="28.6" transform="rotate(-90 177.5 28.6)">3</text>
<text x="241" y="28.6" transform="rotate(-90 241 28.6)">3</text>
<text x="170.7" y="31.5">2</text>
<text x="234.2" y="31.5">2</text>
<text x="177.5" y="36.3" transform="rotate(-90 177.5 36.3)">1</text>
<text x="241" y="36.3" transform="rotate(-90 241 36.3)">1</text>
<text x="170.7" y="63.2">2</text>
<text x="177.5" y="60.4" transform="rotate(-90 177.5 60.4)">3</text>
<text x="234.2" y="63.2">2</text>
<text x="241" y="60.4" transform="rotate(-90 241 60.4)">3</text>
<text x="177.5" y="68" transform="rotate(-90 177.5 68)">1</text>
<text x="241" y="68" transform="rotate(-90 241 68)">1</text>
<text x="170.7" y="95">2</text>
<text x="177.5" y="92.1" transform="rotate(-90 177.5 92.1)">3</text>
<text x="234.2" y="95">2</text>
<text x="241" y="92.1" transform="rotate(-90 241 92.1)">3</text>
<text x="177.5" y="99.8" transform="rotate(-90 177.5 99.8)">1</text>
<text x="241" y="99.8" transform="rotate(-90 241 99.8)">1</text>
<text x="177.5" y="123.9" transform="rotate(-90 177.5 123.9)">3</text>
<text x="241" y="123.9" transform="rotate(-90 241 123.9)">3</text>
<text x="170.7" y="126.7">2</text>
<text x="177.5" y="131.5" transform="rotate(-90 177.5 131.5)">1</text>
<text x="234.2" y="126.7">2</text>
<text x="241" y="131.5" transform="rotate(-90 241 131.5)">1</text>
<text x="135.2" y="167.4">7</text>
<text x="158" y="167.4">8</text>
<text x="135.2" y="172.5">4</text>
<text x="135.2" y="169.9">6</text>
<text x="158" y="169.9">3</text>
<text x="135.2" y="177.5">1</text>
<text x="135.2" y="175">2</text>
<text x="134.6" y="182.6">10</text>
<text x="135.2" y="180.1">9</text>
<text x="158" y="185.2">5</text>
</g>
</svg>
